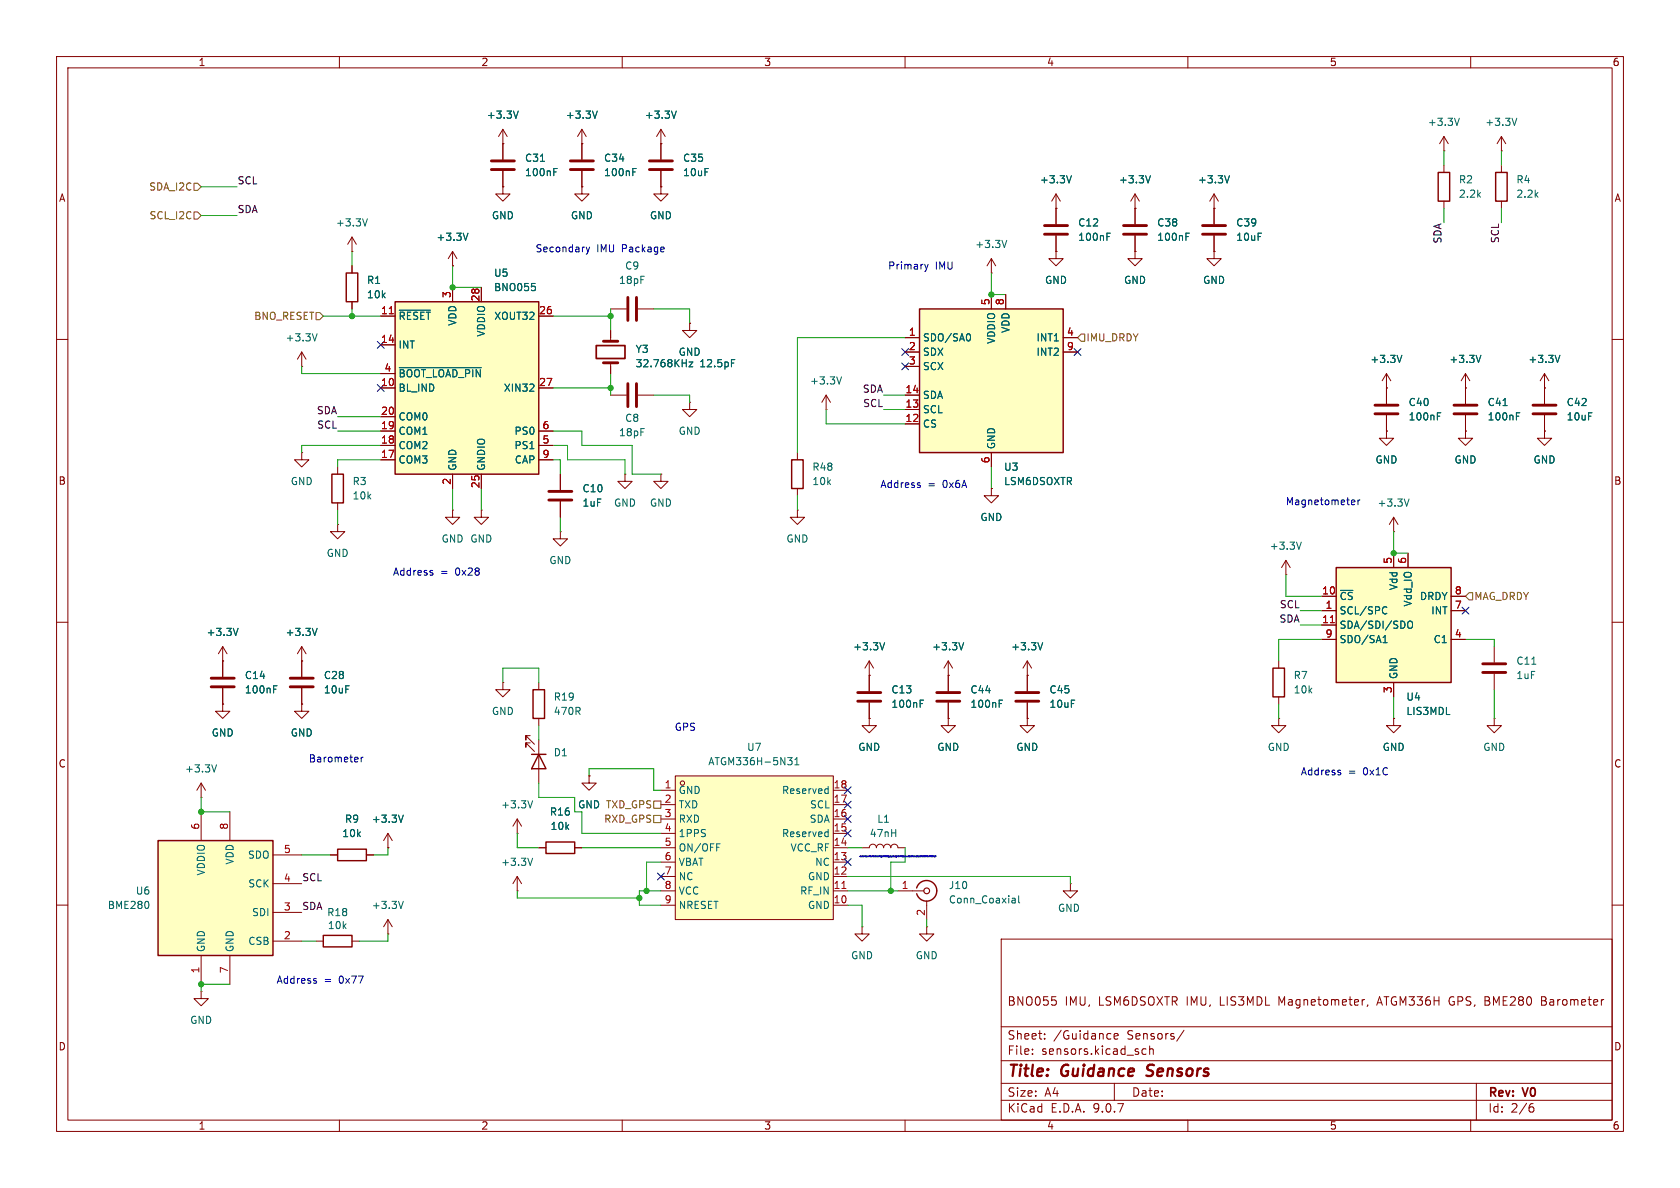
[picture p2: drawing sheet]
<svg xmlns="http://www.w3.org/2000/svg" width="297mm" height="210mm" viewBox="0 0 297 210" stroke-linecap="round" stroke-linejoin="round" font-family="sans-serif">
<g fill="none" stroke="#840000" stroke-width=".18">
<path d="M10 10h277v190h-277zM12 12h273v186h-273zM60 10v2M110 10v2M160 10v2M210 10v2M260 10v2M214.6 36.8h.1M214.6 34.3l-.7 1.3M214.6 34.3l.8 1.3M214.6 34.3v2.5M10 60h2"/>
<path d="M285 60h2M116.8 83.8v1.3h1.3l-1.3 1.3-1.2-1.3h1.2M116.8 83.8h.1M10 110h2M285 110h2M10 160h2M177 166h108v32h-108zM186 176.2h.7M186.6 176.8l.1 .3-.1 .5M241.2 176.7l-.2 .1M241.8 177.6l-.1 .3M256.3 176.4l-.1 .4 .1 .7"/>
<path d="M272.5 176.9h.5M273 176.2h-.5v1.5h.6M285 160h2M60 198v2M110 198v2M160 198v2M177 194.5h108M177 191.5h108M177 187.5h108M177 181.5h108M182.5 186.3v.1M182.5 185.5v.1"/>
<path d="M184.7 183.6v.1M184.7 182.8v.1M197 183.2l.7-.1-.1-.3-.4-.1-.2 .2v.7h.6M197 191.5v3M202.6 185.5l-.4-.1-.3 .3v.4l.1 .2h.6M203.2 185.5l.3-.1 .3 .1 .1 .9M203.2 184.9v1.5M209.3 182.1l-1.3 2M210 198v2M260 198v2M261 191.5v6.5M270.6 195.7h.4l.2 .3-.1 .5-.5 .1"/>
<path d="M271 195.1l-.4 .1"/>
</g>
<path d="M202.6 190.1l.3 .1M203 188.4l-.2 .2 .1 .4" fill="none" stroke="#840000" stroke-width=".4"/>
<path d="M217.4 31.1l-.5 1.2" fill="none" stroke="#006464" stroke-width=".18"/>
<path d="M162.6 54.6h25.4v25.4h-25.4z" fill="#ffffc2"/>
<path d="M162.6 54.6h25.4v25.4h-25.4z" fill="none" stroke="#840000" stroke-width=".25"/>
<g fill="none" stroke="#840000" stroke-width=".18">
<path d="M88.9 33v1.3h1.3l-1.3 1.3-1.3-1.3h1.3M88.9 33h.1M88.9 25.4h.1M88.9 22.9v5.3M88.9 30.2v2.8M88.9 22.9l-.8 1.2M88.9 22.9l.8 1.2M102.9 25.4h.1M102.9 33v1.3h1.2l-1.2 1.3-1.3-1.3h1.3M102.9 33h.1M102.9 22.9l-.8 1.2M102.9 22.9l.7 1.2"/>
<path d="M102.9 22.9v5.3M102.9 30.2v2.8M116.8 33v1.3h1.3l-1.3 1.3-1.2-1.3h1.2M116.8 33h.1M107.9 54.6h2.8M107.9 58.4v1.9M112.8 54.6h2.8M121.9 57.2v1.2h1.3l-1.3 1.3-1.3-1.3h1.3M121.9 57.2h.1M160 59.7h2.6M175.3 52.1v2.5M177.8 52.1v2.5"/>
<path d="M188 59.7h2.5M200.7 44.5v1.2h1.2l-1.2 1.3-1.3-1.3h1.3M200.7 44.5h.1M107.9 69.9h2.8M107.9 64.1v1.9M112.8 69.9h2.8M121.9 71.1v1.3h1.3l-1.3 1.3-1.3-1.3h1.3M121.9 71.1h.1M146 72.4h.1M146 69.9l-.7 1.2M146 69.9l.8 1.2M146 69.9v2.5"/>
<path d="M160 62.2h2.6M160 64.8h2.6M160 69.9h2.6M160 72.4h2.6M160 74.9h2.6M188 62.2h2.5M99.1 83.8v2.8M99.1 88.6v2.8M110.5 83.8v1.3h1.3l-1.3 1.3-1.3-1.3h1.3M110.5 83.8h.1M175.3 86.4v1.2h1.2l-1.2 1.3-1.3-1.3h1.3M175.3 86.4h.1"/>
<path d="M175.3 80v2.6"/>
</g>
<path d="M91.6 19.6l-.4 1.3M105.6 19.6l-.4 1.3M95.5 28.5h.8M97.9 30.4h.4M97.9 29.8h.6M111.9 30.4h.4M111.9 29.8h.6M171.3 59a.79 .79 0 0 1 0 1.3M121.8 64h.7l-.7 .8h.7M129.3 63.6h.6M148.8 66.6l-.5 1.3" fill="none" stroke="#006464" stroke-width=".18"/>
<path d="M86.9 28.4h4M86.9 30h4M100.8 28.4h4.1M100.8 30h4.1M111 52.6v4M112.5 52.6v4M106.7 64.1h2.5M106.7 60.3h2.5M111 67.8v4.1M112.5 67.8v4.1M97 86.9h4.1M97 88.4h4.1" fill="none" stroke="#840000" stroke-width=".51"/>
<path d="M105.4 61.1h5.1v2.3h-5.1z" fill="none" stroke="#840000" stroke-width=".3"/>
<path d="M69.8 53.3h25.4v30.5h-25.4z" fill="#ffffc2"/>
<path d="M61.2 48.3h2v5h-2zM69.8 53.3h25.4v30.5h-25.4zM58.7 83.8h2v5.1h-2zM140 81.3h2v5.1h-2z" fill="none" stroke="#840000" stroke-width=".25"/>
<g fill="none" stroke="#840000" stroke-width=".18">
<path d="M116.8 25.4v2.8M116.8 30.2v2.8M186.7 36.8h.1M186.7 34.3v5.3M186.7 34.3l-.8 1.3M186.7 34.3l.8 1.3M200.7 36.8h.1M200.7 34.3l-.8 1.3M200.7 34.3l.7 1.3M200.7 34.3v2.5M214.6 36.8v2.8M62.2 44.5h.1"/>
<path d="M62.2 41.9v2.6M62.2 47v1.3M62.2 53.3v1.3M62.2 41.9l-.7 1.3M62.2 41.9l.8 1.3M67.3 55.9h2.5M80 47h.1M80 44.5v2.5M80 50.8v2.5M80 44.5l-.8 1.2M80 44.5l.8 1.2M85.1 50.8v2.5"/>
<path d="M95.2 55.9h2.6M175.3 48.3h.1M175.3 45.7l-.8 1.3M175.3 45.7l.7 1.3M175.3 45.7v2.6M186.7 44.5v1.2h1.3l-1.3 1.3-1.3-1.3h1.3M186.7 44.5h.1M186.7 41.7v2.8M214.6 44.5v1.2h1.3l-1.3 1.3-1.2-1.3h1.2M214.6 44.5h.1M214.6 41.7v2.8M67.3 61h2.5"/>
<path d="M67.3 66h2.5M67.3 68.6h2.5M67.3 73.7h2.5M67.3 76.2h2.5M67.3 78.7h2.5M95.2 68.6h2.6M95.2 76.2h2.6M95.2 78.7h2.6M245.1 76.2v1.3h1.3l-1.3 1.2-1.3-1.2h1.3M245.1 76.2h.1M245.1 68.6h.1M245.1 66v5.4"/>
<path d="M245.1 73.4v2.8M245.1 66l-.8 1.3M245.1 66l.8 1.3M259.1 68.6h.1M259.1 76.2v1.3h1.2l-1.2 1.2-1.3-1.2h1.3M259.1 76.2h.1M259.1 66l-.8 1.3M259.1 66l.7 1.3M259.1 66v2.6M53.3 80v1.3h1.3l-1.3 1.3-1.2-1.3h1.2M53.3 80h.1M59.7 92.7v1.3h1.3l-1.3 1.3-1.3-1.3h1.3"/>
<path d="M59.7 92.7h.1M59.7 82.6v1.2M59.7 88.9v1.3M67.3 81.3h2.5M80 83.8v2.6M85.1 83.8v2.6M95.2 81.3h2.6M141 90.2v1.2h1.2l-1.2 1.3-1.3-1.3h1.3M141 90.2h.1M141 80v1.3M141 86.4v1.2M227.3 99.1l-.7 1.2"/>
<path d="M227.3 99.1l.8 1.2M227.3 99.1v2.5M246.4 94h.1M246.4 91.4l-.8 1.3M246.4 91.4l.7 1.3M246.4 91.4v2.6M227.3 101.6h.1M264.2 114.3v2.8M264.2 119.1v2.8M264.2 127v1.3h1.2l-1.2 1.2-1.3-1.2h1.3M264.2 127h.1"/>
</g>
<g fill="none" stroke="#006464" stroke-width=".18">
<path d="M65 38.7l-.5 1.2M189.4 31.1l-.4 1.2M203.4 31.1l-.4 1.2M70.6 54.8h5.5M82.7 41.2l-.4 1.3M94 50.1h.6M94.5 50.7l.2 .1-.2 .5M178 42.5l-.4 1.3M195.7 41.8h.4M195.7 41.2h.6M70.6 65h14.5M247.8 62.8l-.4 1.3"/>
<path d="M254.1 73.6h.4M254.1 73h.6M261.8 62.8l-.4 1.3M230.1 95.8l-.5 1.3M249.1 88.2l-.4 1.3M270.8 117.4h.7"/>
</g>
<path d="M68.8 55.5h.7" fill="none" stroke="#a90000" stroke-width=".18"/>
<path d="M114.8 28.4h4.1M114.8 30h4.1M184.7 39.9h4M212.6 39.9h4.1M184.7 41.4h4M212.6 41.4h4.1M243.1 71.6h4M243.1 73.2h4M262.1 117.3h4.1M262.1 118.9h4.1" fill="none" stroke="#840000" stroke-width=".51"/>
<path d="M236.2 100.3h20.3v20.4h-20.3z" fill="#ffffc2"/>
<path d="M254.3 30.5h2v5.1h-2zM264.4 30.5h2v5.1h-2zM236.2 100.3h20.3v20.4h-20.3zM59.7 150.1h5.1v2h-5.1zM57.1 165.4h5.1v2h-5.1z" fill="none" stroke="#840000" stroke-width=".25"/>
<g fill="none" stroke="#840000" stroke-width=".18">
<path d="M116.8 25.4h.1M116.8 22.9l-.7 1.2M116.8 22.9l.8 1.2M116.8 22.9v2.5M200.7 36.8v2.8M255.3 26.7h.1M255.3 24.1v2.6M255.3 29.2v1.3M255.3 35.6v1.2M255.3 24.1l-.8 1.3M255.3 24.1l.7 1.3M265.4 26.7h.1"/>
<path d="M265.4 24.1v2.6M265.4 29.2v1.3M265.4 35.6v1.2M265.4 24.1l-.7 1.3M265.4 24.1l.8 1.3M200.7 41.7v2.8M259.1 68.6v2.8M259.1 73.4v2.8M273 76.2v1.3h1.3l-1.3 1.2-1.2-1.2h1.2M273 76.2h.1M273 68.6h.1M273 66v5.4"/>
<path d="M273 73.4v2.8M273 66l-.7 1.3M273 66l.8 1.3M246.4 97.8v2.5M248.9 97.8v2.5M39.4 116.8h.1M39.4 114.3l-.8 1.3M39.4 114.3l.7 1.3M39.4 114.3v5.3M53.3 116.8h.1M53.3 114.3l-.7 1.3M53.3 114.3l.8 1.3"/>
<path d="M53.3 114.3v5.3M233.7 105.4h2.5M233.7 108h2.5M233.7 110.5h2.5M233.7 113h2.5M256.5 105.4h2.6M256.5 108h2.6M256.5 113h2.6M39.4 124.5v1.2h1.2l-1.2 1.3-1.3-1.3h1.3M39.4 124.5h.1M39.4 121.7v2.8M53.3 124.5v1.2h1.3l-1.3 1.3-1.2-1.3h1.2"/>
<path d="M53.3 124.5h.1M53.3 121.7v2.8M246.4 120.7v2.5M58.4 151.1h1.3M64.8 151.1h1.2M68.6 149.9h.1M68.6 147.3l-.8 1.3M68.6 147.3l.7 1.3M68.6 147.3v2.6M35.6 175.3v1.2h1.2l-1.2 1.3-1.3-1.3h1.3M35.6 175.3h.1M55.9 166.4h1.2"/>
<path d="M62.2 166.4h1.3M68.6 165.1h.1M68.6 162.6v2.5M68.6 162.6l-.8 1.2M68.6 162.6l.7 1.2"/>
</g>
<g fill="none" stroke="#006464" stroke-width=".18">
<path d="M119.6 19.6l-.5 1.3M258 20.9l-.4 1.3M268.2 20.9l-.5 1.3M209.7 41.8h.4M209.7 41.2h.6M265.7 71.7h.7M268.1 73.6h.4M268.1 73h.6M275.8 62.8l-.5 1.3M42.1 111.1l-.4 1.2M56.1 111.1l-.5 1.2M244.5 113.6h.7"/>
<path d="M244.6 112.6l.3-.3v1.3M244.8 107.3l.4 .1M245.2 108.4l-.4 .1M248.9 110l.3-.2a.43 .43 0 0 1 .5 .4v.4a.42 .42 0 0 1-.4 .5 .42 .42 0 0 1-.4-.5zM48.4 121.8h.4M48.4 121.2h.6M71.3 144.1l-.4 1.3M71.3 159.3l-.4 1.3"/>
</g>
<path d="M235.2 110.1h.7" fill="none" stroke="#a90000" stroke-width=".18"/>
<path d="M198.6 39.9h4.1M198.6 41.4h4.1M257 71.6h4.1M257 73.2h4.1M271 71.6h4.1M271 73.2h4.1M37.3 119.9h4.1M51.3 119.9h4.1M37.3 121.4h4.1M51.3 121.4h4.1" fill="none" stroke="#840000" stroke-width=".51"/>
<path d="M27.9 148.6h20.4v20.3h-20.4z" fill="#ffffc2"/>
<path d="M225 118.1h2.1v5.1h-2.1zM27.9 148.6h20.4v20.3h-20.4zM96.5 148.8h5.1v2.1h-5.1z" fill="none" stroke="#840000" stroke-width=".25"/>
<g fill="none" stroke="#840000" stroke-width=".18">
<path d="M153.7 119.4h.1M153.7 116.8l-.8 1.3M153.7 116.8l.7 1.3M153.7 116.8v2.6M167.6 119.4h.1M167.6 116.8l-.7 1.3M167.6 116.8l.8 1.3M167.6 116.8v5.4M181.6 119.4h.1M181.6 116.8v5.4M181.6 116.8l-.8 1.3M181.6 116.8l.8 1.3"/>
<path d="M226.1 116.8v1.3M35.6 138.4v2.6M35.6 138.4l-.8 1.3M35.6 138.4l.7 1.3M104.1 137.2v1.2h1.3l-1.3 1.3-1.2-1.3h1.2M104.1 137.2h.1M167.6 127v1.3h1.3l-1.3 1.2-1.2-1.2h1.2M167.6 127h.1M167.6 124.2v2.8M181.6 127v1.3h1.3l-1.3 1.2-1.3-1.2h1.3M181.6 127h.1M181.6 124.2v2.8"/>
<path d="M226.1 127v1.3h1.2l-1.2 1.2-1.3-1.2h1.3M226.1 127h.1M226.1 123.2v1.3M246.4 127v1.3h1.2l-1.2 1.2-1.3-1.2h1.3M246.4 127h.1M35.6 141h.1M35.6 143.5v5.1M40.6 143.5v5.1M48.3 151.1h5M48.3 156.2h5M91.4 157.5h.1M91.4 147.3h.1"/>
<path d="M91.4 154.9l-.7 1.3M91.4 154.9l.8 1.3M91.4 144.8v2.5M91.4 154.9v2.6M91.4 144.8l-.7 1.3M91.4 144.8l.8 1.3M95.2 149.9h1.3M101.6 149.9h1.3M35.6 168.9v5.1M40.6 168.9v5.1M48.3 161.3h5M48.3 166.4h5"/>
<path d="M152.4 163.8v1.3h1.3l-1.3 1.3-1.3-1.3h1.3M152.4 163.8h.1M163.8 163.8v1.3h1.3l-1.3 1.3-1.2-1.3h1.2M163.8 163.8h.1"/>
</g>
<path d="M156.4 113.6l-.4 1.3M170.4 113.6l-.5 1.3M184.3 113.6l-.4 1.3M38.3 135.2l-.4 1.3M176.6 124.4h.5M176.6 123.8h.6M26.3 159.6v.8M94.2 151.7l-.5 1.3M94.2 141.5l-.5 1.3" fill="none" stroke="#006464" stroke-width=".18"/>
<path d="M165.6 122.4h4.1M165.6 124h4.1M179.6 122.4h4M179.6 124h4" fill="none" stroke="#840000" stroke-width=".51"/>
<path d="M119.4 137.2h27.9v25.4h-27.9z" fill="#ffffc2"/>
<g fill="none" stroke="#840000" stroke-width=".18">
<path d="M88.9 33h.1M88.9 25.4h.1M88.9 25.4v2.8M88.9 30.2v2.8M102.9 25.4h.1M102.9 33h.1M102.9 25.4v2.8M102.9 30.2v2.8M116.8 33h.1M116.8 25.4h.1M116.8 25.4v2.8M116.8 30.2v2.8"/>
<path d="M186.7 36.8h.1M186.7 36.8v2.8M200.7 36.8h.1M200.7 36.8v2.8M214.6 36.8h.1M214.6 36.8v2.8M62.2 47v1.3M62.2 53.3v1.3M67.3 55.9h2.5M80 47h.1M80 50.8v2.5M85.1 50.8v2.5"/>
<path d="M95.2 55.9h2.6M107.9 58.4v1.3M121.9 57.2h.1M160 59.7h2.6M175.3 52.1v2.5M177.8 52.1v2.5M186.7 44.5h.1M186.7 41.7v2.8M188 59.7h2.5M200.7 44.5h.1M200.7 41.7v2.8M214.6 44.5h.1"/>
<path d="M214.6 41.7v2.8M53.3 64.8h.1M53.3 62.2l-.7 1.3M53.3 62.2l.8 1.3M53.3 62.2v2.6M67.3 61h2.5M67.3 66h2.5M67.3 68.6h2.5M67.3 73.7h2.5M67.3 76.2h2.5M67.3 78.7h2.5M95.2 68.6h2.6"/>
<path d="M95.2 76.2h2.6M95.2 78.7h2.6M107.9 64.8v1.2M160 62.2h2.6M160 64.8h2.6M160 69.9h2.6M160 72.4h2.6M160 74.9h2.6M188 62.2h2.5M245.1 68.6h.1M245.1 76.2h.1M245.1 68.6v2.8"/>
<path d="M245.1 73.4v2.8M259.1 68.6h.1M259.1 76.2h.1M259.1 68.6v2.8M259.1 73.4v2.8M273 76.2h.1M273 68.6h.1M273 68.6v2.8M273 73.4v2.8M67.3 81.3h2.5M80 90.2v1.2h1.3l-1.3 1.3-1.3-1.3h1.3M80 90.2h.1"/>
<path d="M80 83.8v2.6M85.1 90.2v1.2h1.3l-1.3 1.3-1.3-1.3h1.3M85.1 90.2h.1M85.1 83.8v2.6M95.2 81.3h2.6M99.1 94v1.3h1.2l-1.2 1.2-1.3-1.2h1.3M99.1 94h.1M99.1 83.8v2.8M99.1 88.6v2.8M175.3 86.4h.1M175.3 80v2.6M246.4 97.8v2.5"/>
<path d="M248.9 97.8v2.5M39.4 116.8h.1M39.4 116.8v2.8M53.3 116.8h.1M53.3 116.8v2.8M153.7 119.4h.1M153.7 119.4v2.8M167.6 119.4h.1M167.6 119.4v2.8M181.6 119.4h.1M181.6 119.4v2.8M233.7 105.4h2.5"/>
<path d="M233.7 108h2.5M233.7 110.5h2.5M233.7 113h2.5M256.5 105.4h2.6M256.5 108h2.6M256.5 113h2.6M39.4 124.5h.1M39.4 121.7v2.8M53.3 124.5h.1M53.3 121.7v2.8M88.9 120.7v1.2h1.3l-1.3 1.3-1.3-1.3h1.3M88.9 120.7h.1"/>
<path d="M93.7 130h-.7v.8v-.8l1.5 1.6M93.7 131.3h-.7v.8v-.8l1.5 1.5M95.2 120.7v1.2M95.2 127v1.3M95.2 130.8v7.6M104.1 137.2h.1M116.8 139.7h2.6M119.4 137.2h27.9v25.4h-27.9zM147.3 139.7h2.6M153.7 127v1.3h1.2l-1.2 1.2-1.3-1.2h1.3M153.7 127h.1M153.7 124.2v2.8"/>
<path d="M167.6 127h.1M167.6 124.2v2.8M181.6 127h.1M181.6 124.2v2.8M246.4 127h.1M246.4 120.7v2.5M58.4 151.1h1.3M64.8 151.1h1.2M68.6 149.9h.1M95.2 149.9h1.3M101.6 149.9h1.3M116.8 142.2h2.6"/>
<path d="M116.8 144.8h2.6M116.8 147.3h2.6M116.8 149.9h2.6M116.8 152.4h2.6M116.8 154.9h2.6M116.8 157.5h2.6M147.3 142.2h2.6M147.3 144.8h2.6M147.3 147.3h2.6M147.3 149.9h2.6M147.3 152.4h2.6M147.3 154.9h2.6"/>
<path d="M147.3 157.5h2.6M152.4 149.9h1.3a.64 .64 0 0 1 .6-.7 .64 .64 0 0 1 .6 .7 .64 .64 0 0 1 .7-.7 .64 .64 0 0 1 .6 .7 .64 .64 0 0 1 .6-.7 .64 .64 0 0 1 .7 .7 .64 .64 0 0 1 .6-.7 .64 .64 0 0 1 .6 .7h1.3M158.7 157.5h4.6M163.8 159.3v3.3M189.2 156.2v1.3h1.3l-1.3 1.3-1.2-1.3h1.2M189.2 156.2h.1M116.8 160h2.6M147.3 160h2.6"/>
<circle cx="120.7" cy="138.4" r=".38"/>
</g>
<g fill="none" stroke="#006464" stroke-width=".18">
<path d="M91.6 19.6l-.4 1.3M105.6 19.6l-.4 1.3M119.6 19.6l-.5 1.3M95.5 28.5h.8M97.9 30.4h.4M97.9 29.8h.6M111.9 30.4h.4M111.9 29.8h.6M189.4 31.1l-.4 1.2M203.4 31.1l-.4 1.2M217.4 31.1l-.5 1.2M56.1 59l-.5 1.3"/>
<path d="M70.6 54.8h5.5M82.7 41.2l-.4 1.3M94 50.1h.6M94.5 50.7l.2 .1-.2 .5M171.3 59a.79 .79 0 0 1 0 1.3M195.7 41.8h.4M195.7 41.2h.6M209.7 41.8h.4M209.7 41.2h.6M70.6 65h14.5M121.8 64h.7l-.7 .8h.7M129.3 63.6h.6"/>
<path d="M247.8 62.8l-.4 1.3M254.1 73.6h.4M254.1 73h.6M261.8 62.8l-.4 1.3M265.7 71.7h.7M268.1 73.6h.4M268.1 73h.6M275.8 62.8l-.5 1.3M42.1 111.1l-.4 1.2M56.1 111.1l-.5 1.2M156.4 113.6l-.4 1.3M170.4 113.6l-.5 1.3"/>
<path d="M184.3 113.6l-.4 1.3M244.5 113.6h.7M244.6 112.6l.3-.3v1.3M244.8 107.3l.4 .1M245.2 108.4l-.4 .1M248.9 110l.3-.2a.43 .43 0 0 1 .5 .4v.4a.42 .42 0 0 1-.4 .5 .42 .42 0 0 1-.4-.5zM48.4 121.8h.4M48.4 121.2h.6M139.2 133.9h.8l-.4 .5 .4 .1v.5l-.2 .2h-.4M140.5 135.2h.7M140.5 134.3l.4-.4v1.3M146 139.4l.4 .1"/>
<path d="M146.4 139v1.3M162.7 124.4h.4M162.7 123.8h.6M176.6 124.4h.5M176.6 123.8h.6M71.3 144.1l-.4 1.3M126.7 149.2h.6M146 147.1h.4M146.4 146.6v1.3M146.4 140.2l-.4 .1M146.4 147.8l-.4 .1M179.1 158.8h.2l.2 .2v.6"/>
<path d="M179.5 159.6h-.4M179.5 159.1h-.4M180.1 158.4v1l.2 .2"/>
</g>
<path d="M68.8 55.5h.7M235.2 110.1h.7M148.8 157.1h.8" fill="none" stroke="#a90000" stroke-width=".18"/>
<path d="M94 133.4h2.5M94.2 121.9h2.1v5.1h-2.1zM95.2 133.4l1.3 2.5h-2.5zM162.1 157a1.81 1.81 0 0 1 2.7-1 1.81 1.81 0 0 1 .1 2.9 1.81 1.81 0 0 1-2.8-.9" fill="none" stroke="#840000" stroke-width=".25"/>
<circle cx="163.8" cy="157.5" r=".51" fill="none" stroke="#840000" stroke-width=".2"/>
<path d="M151.6 122.4h4.1M151.6 124h4.1" fill="none" stroke="#840000" stroke-width=".51"/>
<path d="M34.3 37.5h.6l.7 .6-.7 .6h-.6zM34.3 32.4h.6l.7 .6-.7 .7h-.6zM55.9 55.2h.6l.6 .7-.6 .6h-.6zM191.1 59.1h.7v1.2h-.7l-.6-.6zM259.7 104.8h.6v1.2h-.6l-.6-.6zM115.6 141.6h1.2v1.3h-1.2zM115.6 144.1h1.2v1.3h-1.2z" fill="none" stroke="#725600" stroke-width=".18"/>
<g fill="none" stroke="#009600" stroke-width=".18">
<path d="M35.6 38.1h6.3M35.6 33h6.3M255.3 26.7v2.5M255.3 36.8v2.6M265.4 26.7v2.5M265.4 36.8v2.6M57.1 55.9h10.2M62.2 44.5v2.5M62.2 54.6v1.3M80 47v3.8h5.1M97.8 55.9h10.1M107.9 54.6v3.8"/>
<path d="M115.6 54.6h6.3v2.6M160 59.7h-19v20.3M175.3 48.3v3.8h2.5M53.3 64.8v1.2h14M59.7 76.2h7.6M59.7 73.7h7.6M67.3 78.7h-14v1.3M97.8 76.2h5.1v2.5h8.9v5.1h5M97.8 78.7h2.5v2.6h10.2v2.5M97.8 68.6h10.1M107.9 66v3.9M115.6 69.9h6.3v1.2"/>
<path d="M146 72.4v2.5h14M156.2 69.9h3.8M156.2 72.4h3.8M59.7 90.2v2.5M67.3 81.3h-7.6v1.3M80 86.4v3.8M85.1 86.4v3.8M97.8 81.3h1.3v2.5M99.1 91.4v2.6M141 87.6v2.6M175.3 82.6v3.8M246.4 94v3.8h2.5"/>
<path d="M227.3 101.6v3.8h6.4M229.9 110.5h3.8M229.9 108h3.8M233.7 113h-7.6v3.8M259.1 113h5.1v1.3M88.9 120.7v-2.6h6.3v2.6M95.2 128.3v2.5M95.2 138.4v2.6h6.4v2.5M104.1 137.2v-1.3h11.5v3.8h1.2M226.1 124.5v2.5M246.4 123.2v3.8M264.2 121.9v5.1"/>
<path d="M35.6 141v2.5h5M53.3 151.1h5.1M68.6 149.9v1.2h-2.6M91.4 147.3v2.6h3.8M91.4 157.5v1.3h21.6M102.9 143.5v3.8h13.9M102.9 149.9h13.9M116.8 157.5h-3.8v2.5h3.8M116.8 152.4h-2.5v5.1M149.9 154.9h39.3v1.3M149.9 157.5h8.8M149.9 149.9h2.5"/>
<path d="M160 149.9v2.5h-2.5v5.1M40.6 174h-5v1.3M53.3 166.4h2.6M68.6 165.1v1.3h-5.1M149.9 160h2.5v3.8M163.8 162.6v1.2"/>
</g>
<g fill="none" stroke="#000084" stroke-width=".18">
<path d="M66.7 60.4l1.2 1.2M66.7 68l1.2 1.2M67.9 60.4l-1.2 1.2M67.9 68l-1.2 1.2M159.4 64.2l1.2 1.2M159.4 61.6l1.2 1.2M160.6 64.2l-1.2 1.2M160.6 61.6l-1.2 1.2M189.9 61.6l1.2 1.2M191.1 61.6l-1.2 1.2M258.5 107.3l1.2 1.3M259.7 107.3l-1.2 1.3"/>
<path d="M149.3 139.1l1.2 1.2M150.5 139.1l-1.2 1.2M116.2 154.3l1.2 1.2M117.4 154.3l-1.2 1.2M149.3 141.6l1.2 1.2M149.3 151.8l1.2 1.2M149.3 146.7l1.2 1.2M149.3 144.2l1.2 1.2M150.5 141.6l-1.2 1.2M150.5 151.8l-1.2 1.2M150.5 146.7l-1.2 1.2M150.5 144.2l-1.2 1.2"/>
</g>
<g fill="none" stroke="#0000c2" stroke-width=".18">
<path d="M103.6 43.7l.3 .8M103.9 44.5l-.3 .4M104.2 43.7l-.3 .8M163.5 46.7l.3 .9M163.8 47.6l-.3 .4M164.1 46.7l-.3 .9M162.5 85.8l.2 .1-.2 .3M162.5 85.3l.2 .1M239.1 88.4h.4v.3l-.6 .1M239.5 89.2h-.4M240.1 88.4v.8M240.4 88.4l-.3 .2"/>
<path d="M76.4 101.3l.2 .1-.2 .3M76.4 100.8l.1 .1M63.8 133.8v.9M64.2 133.8l-.4 .3M236.9 136.6l.1 .1-.1 .3M236.9 136.1l.1 .1M152.1 151.4h.1M152.2 151.4h.1M152.3 151.4h.1M152.4 151.4h.1M152.5 151.4h.1M152.6 151.4h.1"/>
<path d="M152.7 151.4h.1M152.8 151.3v.1M152.9 151.4h-.1M152.9 151.4h.1M152.9 151.4h.2M153 151.3v.1M153 151.4h.1M153.1 151.4h.1M153.1 151.4v.1M153.2 151.4h.1M153.4 151.3l-.1 .2M153.5 151.3l-.1 .2"/>
<path d="M153.5 151.4h.1M153.7 151.3v.1M153.7 151.3h.1M153.7 151.3v.1h.1M153.8 151.4h.1M153.8 151.3v.1M153.8 151.3h.1M153.9 151.4h.1M154 151.4h.1M154.1 151.4h.1M154.2 151.4h.1M154.3 151.4h.1"/>
<path d="M154.3 151.3v.1M154.3 151.3h.1M154.4 151.4h.1M154.5 151.4h.1M154.6 151.4h.1M154.7 151.4h.1M154.8 151.4h.1M154.8 151.3v.1M154.9 151.4h.1M154.9 151.4h-.1M155 151.4h.1M155.1 151.4h.1"/>
<path d="M155.2 151.4h.1M155.4 151.3l-.1 .2M155.4 151.3v.1M155.4 151.3h.1M155.5 151.4h.1M155.6 151.4h-.1M155.6 151.4h.1M155.7 151.4h.1M155.8 151.4h.1M155.8 151.5h.1M155.8 151.4v.1M155.9 151.4h.1"/>
<path d="M156 151.4h.1M156.2 151.3l-.1 .2M156.2 151.4h.1M156.2 151.3v.1M156.3 151.3h.1M156.3 151.3h-.1M156.4 151.3l-.1 .2M156.4 151.4h.1M156.4 151.3v.1M156.5 151.3h.1M156.5 151.4h.1M156.5 151.3v.1"/>
<path d="M156.7 151.3l-.1 .2M156.8 151.4h.1M156.8 151.3v.1M156.8 151.3h.1M156.9 151.4h.1M157 151.4h.1M157.1 151.3v.1M157.1 151.4h.1M157.1 151.5h.1M157.1 151.4v.1M157.2 151.4h.1M157.2 151.4v.1"/>
<path d="M157.2 151.5h.1M157.3 151.4v.1M157.3 151.4h.1M157.4 151.4h.1M157.5 151.4h.1M157.5 151.5h.1M157.5 151.4v.1M157.6 151.4h.1M157.6 151.4v.1M157.6 151.5h.1M157.7 151.4h.1M157.8 151.4h.1"/>
<path d="M157.9 151.4h.1M157.9 151.4h-.1M158 151.4h.1M158 151.3v.1M158.2 151.4v.1M158.2 151.4h.1M158.3 151.4h.1M158.3 151.4h-.1M158.4 151.4h.1M158.4 151.5h.1M158.5 151.4v.1M158.5 151.5h-.1"/>
<path d="M158.5 151.4h-.1M158.5 151.4h.1M158.6 151.4h.1M158.6 151.4h-.1M158.7 151.4h.1M158.7 151.3h.1M158.7 151.3v.1M158.8 151.3l.1 .1M158.8 151.4h.1M158.9 151.4h.1M159.1 151.4h.1M159.2 151.4h.1"/>
<path d="M159.2 151.3v.1M159.2 151.3h.1M159.3 151.3v.1M159.3 151.4h.1M159.4 151.4h.1M159.4 151.4h-.1M159.4 151.4h.2M159.5 151.4h.1M159.5 151.3v.1M159.6 151.4v.1M159.6 151.4h.1M159.7 151.4h.1"/>
<path d="M159.8 151.4h-.1M159.8 151.4h.1M160 151.3l-.1 .2M160.1 151.3l-.1 .2M160.1 151.4h.1M160.3 151.4h.1M160.4 151.4h.1M160.5 151.4h.1M160.6 151.4h.1M160.6 151.3v.1M160.7 151.3v.1M160.7 151.3h.1"/>
<path d="M160.7 151.4h.1M160.8 151.4h.1M160.9 151.5h-.1M160.9 151.5h.1M160.9 151.4v.1M161 151.3v.1M161 151.4h.1M161 151.4h-.1M161.1 151.4h.1M161.2 151.4h.1M161.3 151.4h.1M161.3 151.3v.1"/>
<path d="M161.3 151.3h.1M161.4 151.4h.1M161.5 151.4h.1M161.6 151.4h.1M161.7 151.4h.1M161.8 151.3v.1M161.8 151.4h.1M161.9 151.3l-.1 .2M162 151.4v.1M162 151.4h.1M162.1 151.4h.1M162.2 151.4h.1"/>
<path d="M162.3 151.4h.1M162.3 151.3v.1M162.4 151.4h.1M162.5 151.4h-.1M162.5 151.4h.1M162.6 151.4h.1M162.6 151.3v.1M162.7 151.5h.1M162.8 151.4h.1M162.8 151.3v.1M162.8 151.3h.1M162.9 151.3v.1"/>
<path d="M162.9 151.3h.1M162.9 151.4h.1M163 151.4h.1M163.1 151.4h.1M163.2 151.4h-.1M163.2 151.4h.1M163.3 151.3l-.1 .2M163.3 151.4h.1M163.3 151.3v.1M163.4 151.4h.1M163.4 151.3h.1M163.4 151.3v.1"/>
<path d="M163.5 151.4h.1M163.5 151.3v.1M163.5 151.3h.1M163.6 151.3h.1M163.6 151.3v.1M163.7 151.3v.1M163.7 151.3h.1M163.8 151.3v.1M163.9 151.4h.1M164 151.3l-.1 .1M164 151.4h.1M164 151.3h.1"/>
<path d="M164 151.5h.1M164.2 151.3v.1zM164.3 151.3h.1M164.3 151.3v.1M164.4 151.4h.1M164.4 151.3v.1M164.4 151.3h.1M164.5 151.4v-.1l.1 .1M164.6 151.3l.2 .1M164.6 151.4h.1M164.7 151.4h.1M164.7 151.3v.1"/>
<path d="M164.8 151.4h.1M164.9 151.4h.1M164.9 151.3v.1M164.9 151.3h.1M165 151.4h.1M165 151.3v.1M165.1 151.3v.1M165.1 151.4h.1M165.2 151.4v.1M165.2 151.4h.1M165.3 151.4h.1M165.4 151.4h.1"/>
<path d="M165.4 151.3v.1M165.4 151.3h.1M55.8 173.4l.2 .2-.2 .2M55.8 173h.1"/>
</g>
<g fill="#009600" stroke="#009600" stroke-width=".18">
<circle cx="157.5" cy="157.5" r=".46"/>
<circle cx="114.3" cy="157.5" r=".46"/>
<circle cx="113" cy="158.8" r=".46"/>
<circle cx="80" cy="50.8" r=".46"/>
<circle cx="62.2" cy="55.9" r=".46"/>
<circle cx="175.3" cy="52.1" r=".46"/>
<circle cx="107.9" cy="68.6" r=".46"/>
<circle cx="107.9" cy="55.9" r=".46"/>
<circle cx="35.6" cy="174" r=".46"/>
<circle cx="35.6" cy="143.5" r=".46"/>
<circle cx="246.4" cy="97.8" r=".46"/>
</g>
<g font-size="2.8" fill="#840000">
<text x="178" y="190.9">Title:</text>
<text x="187.7" y="190.9">Guidance</text>
<text x="203.6" y="190.9">Sensors</text>
</g>
<g font-size="2.1" fill="#840000">
<text x="178" y="178">BNO055</text>
<text x="188.2" y="178">IMU,</text>
<text x="194.2" y="178">LSM6DSOXTR</text>
<text x="209.9" y="178">IMU,</text>
<text x="215.9" y="178">LIS3MDL</text>
<text x="226.4" y="178">Magnetometer,</text>
<text x="244.1" y="178">ATGM336H</text>
<text x="256.9" y="178">GPS, BME280</text>
<text x="273.5" y="178">Barometer</text>
<text x="178" y="184">Sheet:</text>
<text x="186.2" y="184">/Guidance</text>
<text x="199.3" y="184">Sensors/</text>
<text x="178" y="186.7">File:</text>
<text x="184.1" y="186.7">sensors.kicad_sch</text>
<text x="178" y="196.9">KiCad</text>
<text x="178" y="194.1">Size:</text>
<text x="184.7" y="194.1">A4</text>
<text x="185.7" y="196.9">E.D.A.</text>
<text x="193.3" y="196.9">9.0.7</text>
<text x="200" y="194.1">Date:</text>
<text x="263" y="194.3">Rev:</text>
<text x="263" y="196.9">Id:</text>
<text x="267.1" y="196.9">2/6</text>
<text x="269.4" y="194.3">V0</text>
</g>
<g font-size="1.8" fill="#840000">
<text x="35" y="11.9">1</text>
<text x="85" y="11.9">2</text>
<text x="135" y="11.9">3</text>
<text x="185" y="11.9">4</text>
<text x="235" y="11.9">5</text>
<text x="285" y="11.9">6</text>
<text x="10.3" y="35.9">A</text>
<text x="285.3" y="35.9">A</text>
<text x="10.3" y="85.9">B</text>
<text x="285.3" y="85.9">B</text>
<text x="10.3" y="135.9">C</text>
<text x="285.3" y="135.9">C</text>
<text x="10.3" y="185.9">D</text>
<text x="285.3" y="185.9">D</text>
<text x="35" y="199.9">1</text>
<text x="85" y="199.9">2</text>
<text x="135" y="199.9">3</text>
<text x="185" y="199.9">4</text>
<text x="235" y="199.9">5</text>
<text x="285" y="199.9">6</text>
</g>
<g font-size="1.8" fill="#006464">
<text x="86" y="21.2">+3.3V</text>
<text x="99.9" y="21.2">+3.3V</text>
<text x="113.9" y="21.2">+3.3V</text>
<text x="252.3" y="22.5">+3.3V</text>
<text x="262.5" y="22.5">+3.3V</text>
<text x="92.7" y="28.8">C31</text>
<text x="106.7" y="28.8">C34</text>
<text x="120.7" y="28.8">C35</text>
<text x="92.7" y="31.3">100nF</text>
<text x="106.7" y="31.3">100nF</text>
<text x="120.7" y="31.3">10uF</text>
<text x="183.7" y="32.6">+3.3V</text>
<text x="197.7" y="32.6">+3.3V</text>
<text x="211.7" y="32.6">+3.3V</text>
<text x="257.8" y="32.6">R2</text>
<text x="257.8" y="35.2">2.2k</text>
<text x="268" y="32.6">R4</text>
<text x="268" y="35.2">2.2k</text>
<text x="59.3" y="40.2">+3.3V</text>
<text x="86.9" y="39">GND</text>
<text x="100.8" y="39">GND</text>
<text x="114.8" y="39">GND</text>
<text x="190.5" y="40.2">C12</text>
<text x="204.5" y="40.2">C38</text>
<text x="218.4" y="40.2">C39</text>
<text x="77.1" y="42.8">+3.3V</text>
<text x="110.4" y="47.9">C9</text>
<text x="172.3" y="44">+3.3V</text>
<text x="190.5" y="42.8">100nF</text>
<text x="204.5" y="42.8">100nF</text>
<text x="218.4" y="42.8">10uF</text>
<text x="64.8" y="50.4">R1</text>
<text x="64.8" y="52.9">10k</text>
<text x="87.2" y="51.7">BNO055</text>
<text x="87.2" y="49.1">U5</text>
<text x="109.3" y="50.4">18pF</text>
<text x="184.7" y="50.4">GND</text>
<text x="198.6" y="50.4">GND</text>
<text x="212.6" y="50.4">GND</text>
<text x="70.4" y="56.7">~{RESET}</text>
<text x="80.9" y="57.7" transform="rotate(-90 80.9 57.7)">VDD</text>
<text x="86" y="59.6" transform="rotate(-90 86 59.6)">VDDIO</text>
<text x="87.3" y="56.7">XOUT32</text>
<text x="178.7" y="58.9" transform="rotate(-90 178.7 58.9)">VDD</text>
<text x="50.4" y="60.6">+3.3V</text>
<text x="70.4" y="61.8">INT</text>
<text x="112.3" y="62.6">Y3</text>
<text x="112.3" y="65.1">32.768KHz</text>
<text x="119.9" y="63.1">GND</text>
<text x="123.7" y="65.1">12.5pF</text>
<text x="163.1" y="60.6">SDO/SA0</text>
<text x="163.1" y="63.1">SDX</text>
<text x="163.1" y="65.6">SCX</text>
<text x="176.1" y="60.9" transform="rotate(-90 176.1 60.9)">VDDIO</text>
<text x="183.1" y="60.6">INT1</text>
<text x="183.1" y="63.1">INT2</text>
<text x="242.2" y="64.4">+3.3V</text>
<text x="256.1" y="64.4">+3.3V</text>
<text x="270.1" y="64.4">+3.3V</text>
<text x="70.4" y="66.9">~{BOOT_LOAD_PIN}</text>
<text x="70.4" y="69.4">BL_IND</text>
<text x="89" y="69.4">XIN32</text>
<text x="143.1" y="68.2">+3.3V</text>
<text x="163.1" y="70.7">SDA</text>
<text x="248.9" y="72">C40</text>
<text x="262.9" y="72">C41</text>
<text x="276.9" y="72">C42</text>
<text x="70.4" y="74.5">COM0</text>
<text x="70.4" y="77.1">COM1</text>
<text x="90.8" y="77.1">PS0</text>
<text x="109.3" y="77.3">18pF</text>
<text x="110.4" y="74.8">C8</text>
<text x="119.9" y="77.1">GND</text>
<text x="163.1" y="73.3">SCL</text>
<text x="163.1" y="75.8">CS</text>
<text x="248.9" y="74.5">100nF</text>
<text x="262.9" y="74.5">100nF</text>
<text x="276.9" y="74.5">10uF</text>
<text x="70.4" y="79.6">COM2</text>
<text x="70.4" y="82.1">COM3</text>
<text x="80.9" y="83.3" transform="rotate(-90 80.9 83.3)">GND</text>
<text x="86" y="83.3" transform="rotate(-90 86 83.3)">GNDIO</text>
<text x="90.8" y="79.6">PS1</text>
<text x="90.9" y="82.1">CAP</text>
<text x="143.5" y="83.4">R48</text>
<text x="176.1" y="79.5" transform="rotate(-90 176.1 79.5)">GND</text>
<text x="177.4" y="83.4">U3</text>
<text x="243.1" y="82.1">GND</text>
<text x="257" y="82.1">GND</text>
<text x="271" y="82.1">GND</text>
<text x="51.3" y="86">GND</text>
<text x="62.2" y="86">R3</text>
<text x="62.2" y="88.5">10k</text>
<text x="102.9" y="89.8">1uF</text>
<text x="102.9" y="87.2">C10</text>
<text x="108.5" y="89.8">GND</text>
<text x="114.8" y="89.8">GND</text>
<text x="143.5" y="86">10k</text>
<text x="177.4" y="86">LSM6DSOXTR</text>
<text x="243.4" y="89.8">+3.3V</text>
<text x="173.2" y="92.3">GND</text>
<text x="57.7" y="98.7">GND</text>
<text x="78" y="96.1">GND GND</text>
<text x="97" y="99.9">GND</text>
<text x="138.9" y="96.1">GND</text>
<text x="224.4" y="97.4">+3.3V</text>
<text x="236.7" y="106.3">~{CS}</text>
<text x="247.2" y="104.4" transform="rotate(-90 247.2 104.4)">Vdd</text>
<text x="249.8" y="107.3" transform="rotate(-90 249.8 107.3)">Vdd_IO</text>
<text x="250.9" y="106.3">DRDY</text>
<text x="36.4" y="112.6">+3.3V</text>
<text x="50.4" y="112.6">+3.3V</text>
<text x="236.7" y="108.8">SCL/SPC</text>
<text x="236.7" y="111.4">SDA/SDI/SDO</text>
<text x="236.7" y="113.9">SDO/SA1</text>
<text x="252.9" y="108.8">INT</text>
<text x="253.3" y="113.9">C1</text>
<text x="150.7" y="115.2">+3.3V</text>
<text x="164.7" y="115.2">+3.3V</text>
<text x="178.7" y="115.2">+3.3V</text>
<text x="268" y="117.7">C11</text>
<text x="43.2" y="122.8">100nF</text>
<text x="43.2" y="120.2">C14</text>
<text x="57.2" y="120.2">C28</text>
<text x="57.2" y="122.8">10uF</text>
<text x="97.8" y="124.1">R19</text>
<text x="157.5" y="125.3">100nF</text>
<text x="157.5" y="122.8">C13</text>
<text x="171.5" y="125.3">100nF</text>
<text x="171.5" y="122.8">C44</text>
<text x="185.4" y="122.8">C45</text>
<text x="185.4" y="125.3">10uF</text>
<text x="228.6" y="120.2">R7</text>
<text x="228.6" y="122.8">10k</text>
<text x="247.2" y="120.1" transform="rotate(-90 247.2 120.1)">GND</text>
<text x="248.5" y="124.1">U4</text>
<text x="268" y="120.2">1uF</text>
<text x="37.3" y="130.4">GND</text>
<text x="51.3" y="130.4">GND</text>
<text x="86.9" y="126.6">GND</text>
<text x="97.8" y="126.6">470R</text>
<text x="248.5" y="126.6">LIS3MDL</text>
<text x="32.6" y="136.8">+3.3V</text>
<text x="97.8" y="133.9">D1</text>
<text x="125.1" y="135.5">ATGM336H-5N31</text>
<text x="132" y="132.9">U7</text>
<text x="151.6" y="132.9">GND</text>
<text x="165.6" y="132.9">GND</text>
<text x="179.6" y="132.9">GND</text>
<text x="224" y="132.9">GND</text>
<text x="244.3" y="132.9">GND</text>
<text x="262.1" y="132.9">GND</text>
<text x="88.5" y="143.1">+3.3V</text>
<text x="102.1" y="143.1">GND</text>
<text x="119.9" y="140.6">GND</text>
<text x="119.9" y="143.1">TXD</text>
<text x="138.1" y="140.6">Reserved</text>
<text x="143.1" y="143.1">SCL</text>
<text x="60.4" y="148.2">10k</text>
<text x="60.9" y="145.6">R9</text>
<text x="65.6" y="145.6">+3.3V</text>
<text x="97.1" y="144.4">R16</text>
<text x="97.2" y="146.9">10k</text>
<text x="119.9" y="145.6">RXD</text>
<text x="119.9" y="148.2">1PPS</text>
<text x="138.1" y="148.2">Reserved</text>
<text x="143" y="145.6">SDA</text>
<text x="153.7" y="148.2">47nH</text>
<text x="155" y="145.6">L1</text>
<text x="36.4" y="154.9" transform="rotate(-90 36.4 154.9)">VDDIO</text>
<text x="41.5" y="152.9" transform="rotate(-90 41.5 152.9)">VDD</text>
<text x="43.7" y="152">SDO</text>
<text x="88.5" y="153.3">+3.3V</text>
<text x="119.9" y="150.7">ON/OFF</text>
<text x="119.9" y="153.3">VBAT</text>
<text x="119.9" y="155.8">NC</text>
<text x="139.7" y="150.7">VCC_RF</text>
<text x="142.7" y="155.8">GND</text>
<text x="144" y="153.3">NC</text>
<text x="19" y="160.9">BME280</text>
<text x="23.9" y="158.3">U6</text>
<text x="43.8" y="157.1">SCK</text>
<text x="65.6" y="160.9">+3.3V</text>
<text x="119.9" y="158.3">VCC</text>
<text x="119.9" y="160.9">NRESET</text>
<text x="141.3" y="158.3">RF_IN</text>
<text x="142.7" y="160.9">GND</text>
<text x="167.6" y="159.9">Conn_Coaxial</text>
<text x="167.6" y="157.4">J10</text>
<text x="186.9" y="161.4">GND</text>
<text x="43.8" y="167.2">CSB</text>
<text x="44.5" y="162.2">SDI</text>
<text x="57.7" y="162.2">R18</text>
<text x="57.9" y="164.4">10k</text>
<text x="36.4" y="168.4" transform="rotate(-90 36.4 168.4)">GND</text>
<text x="41.5" y="168.4" transform="rotate(-90 41.5 168.4)">GND</text>
<text x="150.4" y="169.8">GND</text>
<text x="161.8" y="169.8">GND</text>
<text x="33.5" y="181.2">GND</text>
</g>
<g font-size="1.8" fill="#725600">
<text x="26.3" y="33.9">SDA_I2C</text>
<text x="26.3" y="39">SCL_I2C</text>
<text x="44.8" y="56.7">BNO_RESET</text>
<text x="192" y="60.6">IMU_DRDY</text>
<text x="260.5" y="106.3">MAG_DRDY</text>
<text x="102.1" y="143.1">GND TXD_GPS</text>
<text x="106.7" y="145.6">RXD_GPS</text>
</g>
<g font-size="1.8" fill="#0f0f0f">
<text x="41.9" y="32.7">SCL</text>
<text x="41.9" y="37.8">SDA</text>
<text x="254.9" y="43.1" transform="rotate(-90 254.9 43.1)">SDA</text>
<text x="265.1" y="43.1" transform="rotate(-90 265.1 43.1)">SCL</text>
<text x="152.4" y="69.5">SDA</text>
<text x="55.9" y="73.3">SDA</text>
<text x="56" y="75.9">SCL</text>
<text x="152.5" y="72">SCL</text>
<text x="226.2" y="107.6">SCL</text>
<text x="226.1" y="110.1">SDA</text>
<text x="53.3" y="155.9">SCL</text>
<text x="53.3" y="160.9">SDA</text>
</g>
<g font-size="1.8" fill="#0000c2">
<text x="94.6" y="44.8">Secondary</text>
<text x="105.5" y="44.8">IMU</text>
<text x="110" y="44.8">Package</text>
<text x="156.9" y="47.9">Primary</text>
<text x="165.3" y="47.9">IMU</text>
<text x="155.5" y="86.5">Address</text>
<text x="164" y="86.5">=</text>
<text x="166.8" y="86.5">0x6A</text>
<text x="227.2" y="89.5">Magnetometer</text>
<text x="69.4" y="102">Address</text>
<text x="77.9" y="102">=</text>
<text x="80.6" y="102">0x28</text>
<text x="119.2" y="129.4">GPS</text>
<text x="54.5" y="135">Barometer</text>
<text x="229.9" y="137.3">Address</text>
<text x="238.4" y="137.3">=</text>
<text x="241.1" y="137.3">0x1C</text>
<text x="48.8" y="174.1">Address</text>
<text x="57.3" y="174.1">=</text>
<text x="60" y="174.1">0x77</text>
</g>
<g font-size="1.8" fill="#a90000">
<text x="79.8" y="52.8" transform="rotate(-90 79.8 52.8)">3</text>
<text x="84.8" y="53.4" transform="rotate(-90 84.8 53.4)">28</text>
<text x="67.3" y="55.6">11</text>
<text x="95.2" y="55.6">26</text>
<text x="160.6" y="59.4">1</text>
<text x="175" y="54" transform="rotate(-90 175 54)">5</text>
<text x="177.5" y="54" transform="rotate(-90 177.5 54)">8</text>
<text x="188.5" y="59.4">4</text>
<text x="67.3" y="60.7">14</text>
<text x="67.9" y="65.8">4</text>
<text x="160.6" y="62">2</text>
<text x="160.6" y="64.5">3</text>
<text x="188.5" y="62">9</text>
<text x="67.3" y="68.3">10</text>
<text x="95.2" y="68.3">27</text>
<text x="160" y="69.6">14</text>
<text x="67.3" y="73.4">20</text>
<text x="67.3" y="75.9">19</text>
<text x="95.8" y="75.9">6</text>
<text x="160" y="72.1">13</text>
<text x="160" y="74.7">12</text>
<text x="67.3" y="78.5">18</text>
<text x="67.3" y="81">17</text>
<text x="95.8" y="78.5">5</text>
<text x="95.8" y="81">9</text>
<text x="175" y="82" transform="rotate(-90 175 82)">6</text>
<text x="79.8" y="85.8" transform="rotate(-90 79.8 85.8)">2</text>
<text x="84.8" y="86.4" transform="rotate(-90 84.8 86.4)">25</text>
<text x="246.1" y="99.8" transform="rotate(-90 246.1 99.8)">5</text>
<text x="248.7" y="99.8" transform="rotate(-90 248.7 99.8)">6</text>
<text x="233.6" y="105.2">10</text>
<text x="234.2" y="107.7">1</text>
<text x="257.1" y="105.2">8</text>
<text x="257.1" y="107.7">7</text>
<text x="233.6" y="110.2">11</text>
<text x="234.2" y="112.8">9</text>
<text x="257.1" y="112.8">4</text>
<text x="246.1" y="122.6" transform="rotate(-90 246.1 122.6)">3</text>
<text x="117.4" y="139.4">1</text>
<text x="117.4" y="142">2</text>
<text x="147.3" y="139.4">18</text>
<text x="147.3" y="142">17</text>
<text x="35.3" y="146.8" transform="rotate(-90 35.3 146.8)">6</text>
<text x="40.4" y="146.8" transform="rotate(-90 40.4 146.8)">8</text>
<text x="117.4" y="144.5">3</text>
<text x="117.4" y="147.1">4</text>
<text x="117.4" y="149.6">5</text>
<text x="147.3" y="144.5">16</text>
<text x="147.3" y="147.1">15</text>
<text x="147.3" y="149.6">14</text>
<text x="50.1" y="150.9">5</text>
<text x="50.1" y="156">4</text>
<text x="117.4" y="152.1">6</text>
<text x="117.4" y="154.7">7</text>
<text x="147.3" y="152.1">13</text>
<text x="147.3" y="154.7">12</text>
<text x="50.1" y="161">3</text>
<text x="117.4" y="157.2">8</text>
<text x="117.4" y="159.8">9</text>
<text x="147.3" y="157.2">11</text>
<text x="147.3" y="159.8">10</text>
<text x="159.3" y="157.2">1</text>
<text x="163.6" y="162" transform="rotate(-90 163.6 162)">2</text>
<text x="50.1" y="166.1">2</text>
<text x="35.3" y="172.2" transform="rotate(-90 35.3 172.2)">1</text>
<text x="40.4" y="172.2" transform="rotate(-90 40.4 172.2)">7</text>
</g>
</svg>
